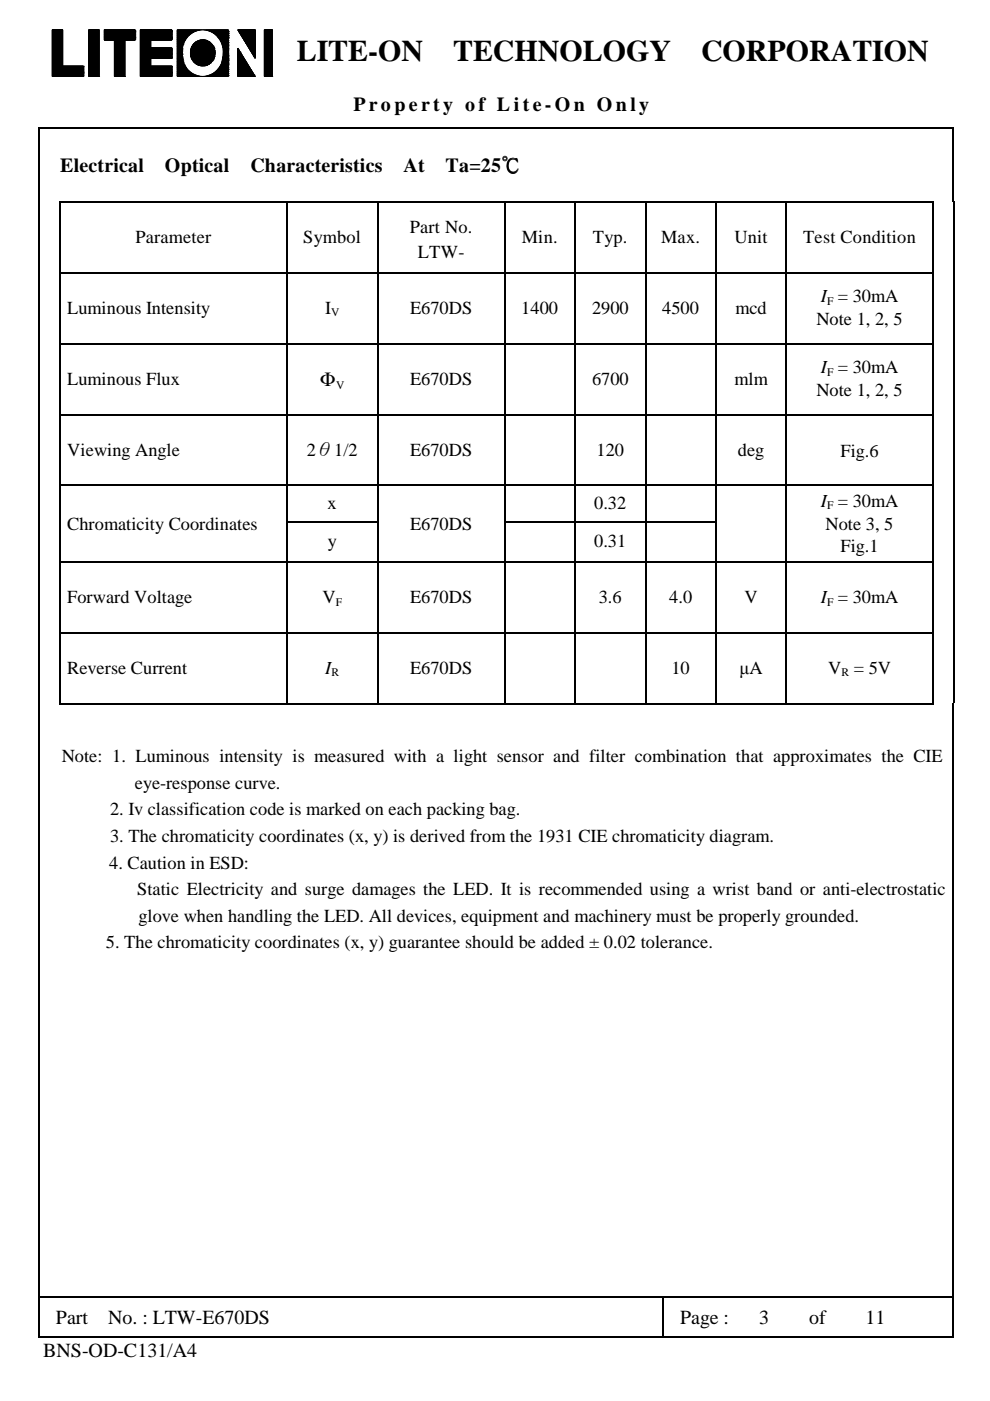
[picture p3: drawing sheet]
<svg xmlns="http://www.w3.org/2000/svg" width="210mm" height="297mm" viewBox="0 0 210 297" stroke-linecap="round" stroke-linejoin="round" font-family="sans-serif">
<g fill="none" stroke="#000" stroke-width=".21">
<path d="M11.1 6.3h.1M11.1 6.3v9.9h6.6v-2.2h-4.5M11.1 6.3h2.2v9.9M11.1 6.3v9.9M11.2 16.2h.1M11.2 6.3v9.9M11.3 6.3h.1M11.3 6.3v9.9M11.3 16.2h.1M11.4 16.2h.1M11.4 6.3v9.9M11.5 6.3h.1"/>
<path d="M11.5 6.3v9.9M11.6 16.2h.1M11.6 6.3v9.9M11.6 6.3h.1M11.7 16.2h.1M11.7 6.3v9.9M11.8 6.3v9.9M11.8 6.3h.1M11.9 6.3v9.9M11.9 16.2h.1M12 6.3v9.9M12 6.3h.1"/>
<path d="M12.1 6.3v9.9M12.1 16.2h.1M12.2 6.3h.1M12.2 6.3v9.9M12.3 16.2h.1M12.3 6.3v9.9M12.4 6.3h.1M12.4 6.3v9.9M12.4 16.2h.1M12.5 16.2h.1M12.5 6.3v9.9M12.6 6.3h.1"/>
<path d="M12.6 6.3v9.9M12.7 16.2h.1M12.7 6.3v9.9M12.7 6.3h.1M12.8 6.3v9.9M12.8 16.2h.1M12.9 6.3v9.9M12.9 6.3h.1M13 16.2h.1M13 6.3v9.9M13.1 6.3v9.9M13.1 6.3h.1"/>
<path d="M13.2 14.2h.1M13.2 14.4h.1M13.2 14.5h.1M13.2 14.6h.1M13.2 14.7h.1M13.2 14.9h.1M13.2 15.1h.1M13.2 15.3h.1M13.2 15.5h.1M13.2 15.7h.1M13.2 15.8h.1M13.2 16h.1"/>
<path d="M13.2 14.1h4.5M13.2 14.2h4.5M13.2 14.3h4.5M13.2 14.4h4.5M13.2 14.5h4.5M13.2 14.6h4.5M13.2 14.7h4.5M13.2 14.8h4.5M13.2 14.9h4.5M13.2 15h4.5M13.2 15.1h4.5M13.2 15.2h4.5"/>
<path d="M13.2 15.3h4.5M13.2 15.4h4.5M13.2 15.5h4.5M13.2 15.6h4.5M13.2 15.7h4.5M13.2 15.8h4.5M13.2 15.9h4.5M13.2 16h4.5M13.2 16.1h4.5M13.2 16.2h4.5M13.2 16.2h.1M13.2 6.3v9.9"/>
<path d="M13.3 6.3v9.9M17.7 14.1h.1M17.7 14.3h.1M17.7 14.4h.1M17.7 14.6h.1M17.7 14.8h.1M17.7 15h.1M17.7 15.2h.1M17.7 15.4h.1M17.7 15.6h.1M17.7 15.7h.1M17.7 16h.1"/>
<path d="M17.7 16.1h.1M18.8 6.3h2.2v9.9h-2.2zM18.9 6.3h.1M18.9 6.3v9.9M19 6.3v9.9M19 16.2h.1M19.1 6.3h.1M19.1 6.3v9.9M19.2 16.2h.1M19.2 6.3v9.9M19.3 6.3h.1M19.3 6.3v9.9"/>
<path d="M19.3 16.2h.1M19.4 6.3v9.9M19.5 6.3h.1M19.5 6.3v9.9M19.6 16.2h.1M19.6 6.3v9.9M19.6 6.3h.1M19.7 16.2h.1M19.7 6.3v9.9M19.8 6.3v9.9M19.8 6.3h.1M19.9 6.3v9.9"/>
<path d="M19.9 16.2h.1M20 6.3h.1M20 6.3v9.9M20.1 6.3v9.9M20.1 16.2h.1M20.2 6.3v9.9M20.2 6.3h.1M20.3 16.2h.1M20.3 6.3v9.9M20.4 6.3h.1M20.4 6.3v9.9M20.4 16.2h.1"/>
<path d="M20.5 6.3v9.9M20.5 6.3h.1M20.6 6.3h.1M20.6 6.3v9.9M20.7 16.2h.1M20.7 6.3v9.9M20.7 6.3h.1M20.8 6.3v9.9M20.8 16.2h.1M20.9 6.3v9.9M20.9 6.3h.1M21 16.2h.1"/>
<path d="M22.1 6.4h.1M22.1 6.6h.1M22.1 6.8h.1M22.1 6.9h.1M22.1 7.1h.1M22.1 7.2h.1M22.1 7.3h.1M22.1 7.5h.1M22.1 7.7h.1M22.1 7.9h.1M22.1 8.1h.1M22.1 8.3h.1"/>
<path d="M22.1 8.4h.1M22.1 8.5h.1M22.1 6.3h6.6v2.2h-6.6zM22.1 6.3h6.6M22.1 6.4h6.6M22.1 6.5h6.6M22.1 6.6h6.6M22.1 6.7h6.6M22.1 6.8h6.6M22.1 6.9h6.6M22.1 7h6.6M22.1 7.1h6.6"/>
<path d="M22.1 7.2h6.6M22.1 7.3h6.6M22.1 7.4h6.6M22.1 7.5h6.6M22.1 7.6h6.6M22.1 7.7h6.6M22.1 7.8h6.6M22.1 7.9h6.6M22.1 8h6.6M22.1 8.1h6.6M22.1 8.2h6.6M22.1 8.3h6.6"/>
<path d="M22.1 8.4h6.6M22.1 8.5h6.6M24.3 8.3v7.9h2.2M24.3 8.3h.1M24.3 8.3v7.9M24.4 8.3v7.9M24.4 16.2h.1M24.5 8.3v7.9M24.5 8.3h.1M24.6 8.3v7.9M24.6 16.2h.1M24.7 8.3h.1"/>
<path d="M24.7 8.3v7.9M24.8 16.2h.1M24.8 8.3v7.9M24.9 8.3h.1M24.9 8.3v7.9M25 16.2h.1M25 8.3v7.9M25.1 8.3h.1M25.1 8.3v7.9M25.1 16.2h.1M25.2 8.3v7.9M25.2 8.3h.1"/>
<path d="M25.3 8.3v7.9M25.4 16.2h.1M25.4 8.3v7.9M25.4 8.3h.1M25.5 8.3v7.9M25.5 16.2h.1M25.6 8.3h.1M25.6 8.3v7.9M25.7 8.3v7.9M25.7 16.2h.1M25.8 8.3h.1M25.8 8.3v7.9"/>
<path d="M25.9 16.2h.1M25.9 8.3v7.9M26 8.3v7.9M26 8.3h.1M26.1 16.2h.1M26.1 8.3v7.9M26.2 8.3h.1M26.2 8.3v7.9M26.2 16.2h.1M26.3 8.3v7.9M26.3 8.3h.1M26.4 8.3v7.9"/>
<path d="M26.4 16.2h.1M26.5 16.2h.1M26.5 8.3v7.9M28.7 6.5h.1M28.7 6.6h.1M28.7 6.7h.1M28.7 6.9h.1M28.7 7h.1M28.7 7.2h.1M28.7 7.4h.1M28.7 7.6h.1M28.7 7.8h.1"/>
<path d="M28.7 8h.1M28.7 8.2h.1M28.7 8.3h.1M29.8 6.3h.1M29.8 6.3v9.9h6.6v-2.2h-4.6M29.8 6.3h6.6v2.2h-4.6M29.8 6.3v9.9M29.8 16.2h.1M29.9 6.3v9.9M29.9 6.3h.1M30 16.2h.1M30 6.3v9.9"/>
<path d="M30.1 6.3v9.9M30.1 6.3h.1M30.2 16.2h.1M30.2 6.3v9.9M30.3 6.3v9.9M30.3 6.3h.1M30.4 6.3v9.9M30.4 16.2h.1M30.5 6.3h.1M30.5 6.3v9.9M30.6 16.2h.1M30.6 6.3v9.9"/>
<path d="M30.6 6.3h.1M30.7 6.3v9.9M30.7 16.2h.1M30.8 16.2h.1M30.8 6.3v9.9M30.9 6.3h.1M30.9 6.3v9.9M30.9 16.2h.1M31 6.3v9.9M31 6.3h.1M31.1 6.3v9.9M31.1 16.2h.1"/>
<path d="M31.2 6.3v9.9M31.2 6.3h.1M31.3 6.3v9.9M31.3 16.2h.1M31.4 6.3v9.9M31.4 6.3h.1M31.5 16.2h.1M31.5 6.3v9.9M31.6 6.3h.1M31.6 6.3v9.9M31.7 16.2h.1M31.7 6.3v9.9"/>
<path d="M31.7 6.3h.1M31.8 6.3h.1M31.8 6.4h.1M31.8 6.6h.1M31.8 6.8h.1M31.8 6.9h.1M31.8 7.1h.1M31.8 7.2h.1M31.8 7.3h.1M31.8 7.5h.1M31.8 7.7h.1M31.8 7.9h.1"/>
<path d="M31.8 8.1h.1M31.8 8.3h.1M31.8 8.4h.1M31.8 8.5h.1M31.8 10.2h.1M31.8 10.3h.1M31.8 10.5h.1M31.8 10.7h.1M31.8 10.9h.1M31.8 11h.1M31.8 11.1h.1M31.8 11.3h.1"/>
<path d="M31.8 11.4h.1M31.8 11.6h.1M31.8 11.9h.1M31.8 12.1h.1M31.8 12.3h.1M31.8 14.2h.1M31.8 14.4h.1M31.8 14.5h.1M31.8 14.6h.1M31.8 14.7h.1M31.8 14.9h.1M31.8 15.1h.1"/>
<path d="M31.8 15.3h.1M31.8 15.5h.1M31.8 15.7h.1M31.8 15.8h.1M31.8 16h.1M31.8 14.1h4.6M31.8 14.2h4.6M31.8 14.3h4.6M31.8 14.4h4.6M31.8 14.5h4.6M31.8 14.6h4.6M31.8 14.7h4.6"/>
<path d="M31.8 14.8h4.6M31.8 14.9h4.6M31.8 15h4.6M31.8 15.1h4.6M31.8 15.2h4.6M31.8 15.3h4.6M31.8 15.4h4.6M31.8 15.5h4.6M31.8 15.6h4.6M31.8 15.7h4.6M31.8 15.8h4.6M31.8 15.9h4.6"/>
<path d="M31.8 16h4.6M31.8 16.1h4.6M31.8 16.2h4.6M31.8 6.3h4.6M31.8 6.4h4.6M31.8 6.5h4.6M31.8 6.6h4.6M31.8 6.7h4.6M31.8 6.8h4.6M31.8 6.9h4.6M31.8 7h4.6M31.8 7.1h4.6"/>
<path d="M31.8 7.2h4.6M31.8 7.3h4.6M31.8 7.4h4.6M31.8 7.5h4.6M31.8 7.6h4.6M31.8 7.7h4.6M31.8 7.8h4.6M31.8 7.9h4.6M31.8 8h4.6M31.8 8.1h4.6M31.8 8.2h4.6M31.8 8.3h4.6"/>
<path d="M31.8 8.4h4.6M31.8 8.5h4.6M31.8 6.3v9.9M31.8 10.2h4.6v2.2M31.8 10.2h4.6M31.8 10.3h4.6M31.8 10.4h4.6M31.8 10.5h4.6M31.8 10.6h4.6M31.8 10.7h4.6M31.8 10.8h4.6M31.8 10.9h4.6"/>
<path d="M31.8 11h4.6M31.8 11.1h4.6M31.8 11.2h4.6M31.8 11.3h4.6M31.8 11.4h4.6M31.8 11.5h4.6M31.8 11.6h4.6M31.8 11.7h4.6M31.8 11.8h4.6M31.8 11.9h4.6M31.8 12h4.6M31.8 12.1h4.6"/>
<path d="M31.8 12.2h4.6M31.8 12.3h4.6M31.8 12.4h4.6M31.9 16.2h.1M31.9 6.3v9.9M32 6.3v9.9M36.4 6.5h.1M36.4 6.6h.1M36.4 6.7h.1M36.4 6.9h.1M36.4 7h.1M36.4 7.2h.1"/>
<path d="M36.4 7.4h.1M36.4 7.6h.1M36.4 7.8h.1M36.4 8h.1M36.4 8.2h.1M36.4 8.3h.1M36.4 10.2h.1M36.4 10.4h.1M36.4 10.6h.1M36.4 10.8h.1M36.4 11h.1M36.4 11.2h.1"/>
<path d="M36.4 11.3h.1M36.4 11.6h.1M36.4 11.8h.1M36.4 12h.1M36.4 12.2h.1M36.4 12.4h.1M36.4 14.1h.1M36.4 14.3h.1M36.4 14.4h.1M36.4 14.6h.1M36.4 14.8h.1M36.4 15h.1"/>
<path d="M36.4 15.2h.1M36.4 15.4h.1M36.4 15.6h.1M36.4 15.7h.1M36.4 16h.1M36.4 16.1h.1M37.5 14.4h.1M37.5 14.1h.1M37.5 14h.1M37.5 13.6h.1M37.5 13.5h.1M37.5 13.3h.1"/>
<path d="M37.5 13.1h.1M37.5 12.8h.1M37.5 12.7h.1M37.5 12.4h.1M37.5 12.3h.1M37.5 11.9h.1M37.5 11.8h.1M37.5 11.6h.1M37.5 11.3h.1M37.5 14.6h.1M37.5 14.8h.1M37.5 14.9h.1"/>
<path d="M37.5 15.3h.1M37.5 15.4h.1M37.5 15.7h.1M37.5 15.9h.1M37.5 16.1h.1M37.5 11.1h.1M37.5 11h.1M37.5 10.6h.1M37.5 10.5h.1M37.5 10.2h.1M37.5 10.1h.1M37.5 9.8h.1"/>
<path d="M37.5 9.5h.1M37.5 9.1h.1M37.5 9h.1M37.5 8.6h.1M37.5 8.2h.1M37.5 7.8h.1M37.5 7.7h.1M37.5 7.3h.1M37.5 6.9h.1M37.5 6.5h.1M37.5 11.8h1.2l.1 .8M37.5 6.3h10.9v9.9h-10.9z"/>
<path d="M37.5 14.1h1.8M37.5 14.1h1.8h-1.8M37.5 14.2h1.9M37.5 14.3h1.9M37.5 14.3h2M37.5 14.4h2M37.5 14.4h2.1M37.5 14.5h2.1M37.5 14.6h2.2M37.5 14.6h2.3M37.5 14.7h2.3M37.5 14.8h2.3"/>
<path d="M37.5 14.8h2.4M37.5 14.9h2.5M37.5 15h2.5M37.5 15l2.6 .1M37.5 15.1h2.7M37.5 15.2h2.7M37.5 15.2h2.8M37.5 15.2l2.9 .1M37.5 15.3h2.9M37.5 15.4h3M37.5 15.4h3.1M37.5 15.5h3.2"/>
<path d="M37.5 15.6h3.4M37.5 15.7h3.5M37.5 15.7h3.6M37.5 15.8h3.7M37.5 15.8l3.9 .1M37.5 15.9h4M37.5 16h4.2M37.5 16l4.5 .1M37.5 16.1h4.9M37.5 14h1.8M37.5 6.3h5M37.5 6.5h4.5"/>
<path d="M37.5 6.5h4.3M37.5 6.6h4.2M37.5 6.7h3.8M37.5 6.8h3.6M37.5 6.9h3.4M37.5 7h3.3M37.5 7h3.2M37.5 7.1h3.1M37.5 7.2h3M37.5 7.2h2.9M37.5 7.3h2.8M37.5 7.4h2.7"/>
<path d="M37.5 7.5h2.5M37.5 7.6h2.5M37.5 7.8h2.3M37.5 7.9h2.3M37.5 8h2.2M37.5 8h2.1M37.5 8.1h2M37.5 8.2h2M37.5 8.3h1.9M37.5 8.4h1.8M37.5 8.5h1.8M37.5 10.1h1.2l-1.2 .1"/>
<path d="M37.5 10.2h1.2M37.5 10.3h1.2M37.5 10.4h1.2M37.5 10.5h1.2M37.5 10.6h1.2M37.5 10.7h1.2M37.5 10.8h1.2M37.5 10.9h1.2M37.5 11h1.2M37.5 11.1h1.2M37.5 11.2h1.2M37.5 11.3h1.2"/>
<path d="M37.5 11.4h1.2M37.5 11.6h1.2M37.5 11.7h1.2M37.5 11.9h1.2v.1h-1.2M37.5 11.9h1.2M37.5 12h1.2M37.5 12.1h1.2M37.5 12.1h1.2v.2h-1.2M37.5 12.2h1.2M37.5 12.4h1.2M37.5 12.4h1.2h-1.2M37.5 12.5h1.3"/>
<path d="M37.5 12.6h1.3M37.5 12.6h1.3l-1.3 .1M37.5 12.7h1.3M37.5 12.8h1.3h-1.3M37.5 12.9h1.3M37.5 12.9h1.4M37.5 13h1.4M37.5 13.1h1.4M37.5 13.5h1.5M37.5 13.4h1.5M37.5 13.3h1.4M37.5 13.8h1.7"/>
<path d="M37.5 13.7l1.6 .1M37.5 13.7h1.6M37.5 13.9h1.7M37.5 13.2h1.4M37.5 13.6h1.5M37.5 10.1h1.2M37.5 9.9l1.2 .1h-1.2M37.5 9.9h1.2M37.5 9.8h1.2M37.5 9.7h1.3M37.5 9.6h1.3M37.5 9.5h1.3v.3"/>
<path d="M37.5 9h1.5M37.5 9.1h1.5M37.5 8.7h1.7M37.5 8.8h1.6M37.5 9.4h1.4l-1.4 .1M37.5 8.9h1.6M37.5 9.4h1.4M37.5 9.3h1.4M37.5 8.6h1.7M37.5 9.1h1.4M37.5 13.3h1.4h-1.4M37.5 13.6h1.6"/>
<path d="M38.7 11.6h.1M38.7 11.4h.1M38.7 10.8h.1M38.7 10.4h.1M38.7 10.3h.1M38.7 10.3v1.5h-1.2M38.7 12.1h.1M38.8 12.6h.1M38.8 12.5h.1M38.8 9.7l-.1 .6M38.8 12.6l.1 .8M38.9 13h.1"/>
<path d="M38.9 9.3h.1M38.9 13.1v.1M38.9 13.3h.1M38.9 13.4l1 1.5M38.9 9.1l-.1 .6M39.2 13.8h.1M39.3 8.5v.1M39.3 14h.1M39.4 14.3h.1M39.4 8.3h-1.9M39.9 7.7h-2.4M40.1 7.5h-2.6"/>
<path d="M40.4 11.2h.1M40.4 11.3h.1M40.4 11.6h.1M40.4 11h.1M40.4 10.8h.1M40.4 7.2l-2.9 .1M40.4 10.9h2.4v-2.4v2.4M40.4 10.8h2.4M40.4 10.9h2.4M40.4 11h2.6M40.4 11.1h5.2M40.4 11.2h5.2"/>
<path d="M40.4 11.3h5.2M40.4 10.8v.7h2.4l-.4 .3M40.4 11.6h2.4v2.4M40.4 11.8h.1M40.4 10.6h.1M40.4 10.5h2.1M40.4 10.5v.5h5.2M40.4 11.7h2.2M40.4 11.6v.2h2.2M40.4 11.8h2.1M40.4 11.9h2.1M40.4 11.9h2.1v2"/>
<path d="M40.4 11.9v.1h2M40.4 11.9l.2 .5M40.4 10.5l.3 .1M40.4 10.5l2.6 .5M40.5 12h.1M40.5 12h1.8M40.5 10.3v.1M40.5 12.2h.1M40.5 10.2h.1M40.5 12.3h1.6M40.5 12.3h.1M40.6 12.4h1.4v1.4"/>
<path d="M40.6 12.4h1.4v1.4h.1M40.6 9.9v.1M40.6 12.4l.3 .4M40.6 10h1.4M40.6 9.9l1.4 .1M40.6 10l2.4 1M40.6 10l-.2 .5M40.6 12.5h.1M40.7 12.6h.1M40.7 10.1h.1M40.7 12.7h1M40.8 12.7h.1"/>
<path d="M40.8 9.7h.1M40.8 12.8h.8v.7M40.8 9.7h.8M40.9 11.8l-.3 .1M40.9 12.3l-.2 .1M40.9 12.8h.6M40.9 12.8v.1M40.9 12.9h.6M40.9 12.9h.1M40.9 12.8l.2 .4M40.9 10.1v.1M40.9 10.6h.1"/>
<path d="M40.9 9.5l.6 .1M40.9 9.6l2.1 1.4M40.9 9.6l-.3 .4M40.9 12.9h.5l.1 .6M40.9 9.5h.5M40.9 13h.1M40.9 9.7h.1M40.9 12.7v.1M41 13h.4v.4M41 10.2h.1M41 9.4h.1M41 9.3h.1"/>
<path d="M41 12.2l-.1 .1M41 9.3h.3M41.1 9.3h.1M41.1 6.8l-3.6 .1M41.1 9.7v.1M41.1 13.2l.4 .3M41.1 9.8l.3 .1M41.1 10.2l.4 .2M41.1 9.2l1.9 1.8M41.1 10.6l.3 .1M41.1 9.2l-.2 .4M41.2 12.6l-.2 .1"/>
<path d="M41.2 13.2v.1M41.2 9.2v.1M41.2 12.1l-.1 .1M41.2 9.1v.2M41.3 9.1h.1M41.3 13h.1M41.3 6.7a3.8 3.8 0 0 1 3.3 0M41.3 6.7a4.6 4.6 0 0 0-2.4 2.4M41.3 9.4l.1-.4v.4h-.5h.5M41.3 13v.3l-.1-.2h-.2M41.4 13h-.5l.4 .1M41.4 9h.1"/>
<path d="M41.4 13.4v.1M41.4 9v.5M41.4 13v.4M41.4 9.9l.2 .2M41.4 12l-.1 .1M41.4 12.4l-.2 .2M41.4 8.9v.6M41.5 13.5h.1M41.5 6.6h-4M41.5 11.6l-.5 .2M41.5 12.4h.1M41.5 8.8v.8l-.6-.1"/>
<path d="M41.5 12.8v.7M41.5 8.8l.1 .9M41.5 13.5l.5 .3M41.5 8.8l1.5 2.2M41.5 8.9h.1M41.5 8.8l-.4 .4M41.5 10.7l.4 .1M41.6 10.4l.1 .1M41.6 8.8h.1M41.6 11.9l-.1 .1M41.6 12.7l.1 .9v-.9M41.6 8.8v.9h-.8"/>
<path d="M41.6 9l.2 .2M41.7 12.7h-.9M41.7 9.7v-.9v1h-1h1.1M41.7 10.1l.1 .1M41.7 12.7h.1M41.7 9.1h.1M41.7 12.6h-1l.1 .1M41.7 12.7l.1 1M41.8 13.2h.1M41.8 8.8h.1M41.8 11.9h-.1M41.8 12.2l-.2 .2"/>
<path d="M41.8 8.8v1.1M41.8 13.2l-.2 .2M41.8 10.5l.6 .3M41.8 9.3l.2 .1M41.9 13.7h.1M41.9 12.5h.1M41.9 12.5l-.1 1.2v-1.1h-1.1M41.9 13.1l-.1 .1M41.9 8.7v1.2M41.9 12.5v1.2M41.9 9.9h-1.3M41.9 10.2l.1 .1"/>
<path d="M41.9 12.4h-1.3l1.3 .1M41.9 8.7l-.1 1.2h-1.2M42 13h.1M42 8.7h.1M42 11.8l-.2 .1M42 8.7v1.3M42 9.5l.1 .2M42 12.9h.1M42 11.6h-.3M42 12l-.2 .2M42 8.6v1.5h-1.4M42 10.3l.2 .2"/>
<path d="M42 13.8l.5 .1M42 10.8l.2 .1M42 8.6l1 2.4M42 8.6l-.5 .2M42 8.8h.1M42.1 12.3h.1M42.1 10.4h.1M42.1 10.1l-1.6 .1h1.7M42.1 8.6v1.6M42.1 12.3v1.5M42.1 12.8l-.2 .2M42.1 12.3l-.1 1.5"/>
<path d="M42.1 8.9l.2 .5M42.1 9.7l.1 .1M42.1 12.2l-1.6 .1M42.1 8.6l-.1 1.5M42.1 13.8h.1M42.2 11.9h.1M42.2 8.6h.1M42.2 8.6v1.6M42.2 13.4l-.2 .3M42.2 9.8l.1 .2M42.2 12.1h.1M42.2 13.9h.1"/>
<path d="M42.2 8.6l.1 1.7h-1.8M42.2 8.6v1.6h-1.7M42.2 10.3h-1.7M42.2 12.1v1.8v-1.7h-1.7M42.2 10.5l.3 .2M42.2 8.6v1.7M42.2 12.1v1.8M42.2 13.2v.1M42.3 11.6l-.3 .2M42.3 8.6h.1M42.3 10.6h.1M42.3 6.4h-4.8"/>
<path d="M42.3 8.6l.1 1.8h-2M42.3 12l.1 1.9-.1-1.8h-1.8h1.7M42.3 11.8l-.2 .2M42.3 13l-.1 .1M42.3 10.1l.1 .1M42.3 9.5l.1 .1M42.4 8.6v1.9M42.4 9.6v.1M42.4 11.9h.1M42.4 13.9h.1M42.4 10.6h.1M42.4 10.2h.1"/>
<path d="M42.4 10.5h-2M42.4 11.5l-.3 .1M42.4 11.9v2M42.4 12h.1M42.4 12.3l-.3 .4M42.4 9.7l.1 .2M42.4 10.9l.3 .1M42.5 8.5v2h-2.1M42.5 13.9l.5 .1M42.5 8.5l.5 2.5M42.5 8.5l-.5 .1M42.5 11.9h.1"/>
<path d="M42.5 8.5h.1M42.5 10.3h.1M42.5 8.5v2.1M42.5 12.6l-.2 .4M42.5 13.8v.1M42.5 10.8l.1 .1M42.5 9.9h.1M42.5 8.8v.1M42.5 11.8l.1 2.2-.1-2.1M42.5 10.4h.1M42.5 8.5l.1 2.1h-2.2M42.5 12.1l-.1 .1"/>
<path d="M42.5 12.5v.1M42.5 13.5v.2M42.5 10l.1 .2M42.5 9l.1 .3M42.6 8.5l.1 2.2h-2.3M42.6 10.4l.2 .4M42.6 14h.1M42.6 10.5h.1M42.6 10.7l-2.2 .1h2.3M42.6 8.5v2.2M42.6 11.7v2.3M42.6 11.8h.1"/>
<path d="M42.6 11.9l-.1 .1M42.6 12.3l-.1 .1M42.6 13.1l-.1 .3M42.6 10.2l.3 .6M42.6 9.4l.1 .3M42.7 11.7l.1 2.3M42.7 11.6h.1M42.7 11.8h.1M42.7 8.5h.1M42.7 11.6h-2.3M42.7 11.6l-2.3 .1M42.7 11.5l-.3 .1"/>
<path d="M42.7 8.5v2.3l-.2-.1M42.7 11.6v2.4M42.7 12.1l-.1 .1M42.7 12.7l-.1 .3M42.7 9.8l.1 .3M42.8 14h.1M42.8 11.4l-2.4 .1M42.8 11.9l-.1 .1M42.8 12.4l-.1 .2M42.8 10.2l.1 .3M42.8 11.5v2.5h.3v-2.4h2.5M42.8 11.6l-.2 .3"/>
<path d="M42.9 8.5h.1M42.9 11.6l-.1 .2M42.9 8.5v2.4M42.9 11.6v2.4M42.9 11.9l-.1 .3M43 11h.1M43 11.1h.1M43 11.3h.1M43 14h.1M43 11.2h.1M43 8.4l-.1 2.4v-.2M43 11.4h2.6"/>
<path d="M43 8.4v5.6M43 11.4l-2.4 1M43 11.4l-2.6 .5M43 11.4l-1.9 1.8M43 11.4l-2.1 1.4M43 11.4l-1.5 2.1M43 11.4l-1 2.4M43 11.4l-.5 2.5M43 11.5l-.1 2.5M43 11.4l.5 2.5M43 11.4v.2M43 11.4l1 2.4"/>
<path d="M43 11.4l1.4 2.1M43 11.4l1.8 1.8M43 11.4l2.1 1.4M43 11.4l2.4 1M43 11.4l2.5 .5M43 8.4l.5 .1M43 8.4l-.5 .1M43.1 8.5h.1M43.1 8.5v2.3M43.1 11.6v2.4M43.1 11.9v.1M43.1 10.7l-.1 .2"/>
<path d="M43.1 11h2.5M43.1 11.6h2.5l-.1 .3M43.1 8.5v2.3l.1-.1M43.1 11.5v2.5M43.1 12.1l.1 .3M43.1 11.8l.1 .1M43.1 10.5v.1M43.2 14h.1M43.2 10.8h.1M43.2 10.9h2.4M43.2 11.5h2.4l-2.4 .1M43.2 11.7l.1 .1"/>
<path d="M43.2 10.6l-.1 .1M43.2 11.6v2.4M43.2 12.5l.1 .3M43.2 11.9l.1 .4M43.2 10l-.1 .3M43.2 10.8h2.4h-2.5v-2.3l.1 2.3M43.2 10.9h2.4v.5M43.2 11.5l.1 .1M43.3 10.6h.1M43.3 8.5h.1M43.3 8.5v2.2h2.2M43.3 11.9h.1"/>
<path d="M43.3 10.8l-.1 .1M43.3 10.6l-.1 .1M43.3 10.4l-.1 .1M43.3 13v.3M43.3 11.6v2.4M43.3 11.6h.1M43.3 11.4l.1 .1M43.3 9.6l-.1 .3M43.3 14h.1M43.3 10.5v.1M43.3 10.6h2.2M43.3 11.8h2.2"/>
<path d="M43.3 13.4l.1 .3M43.3 12.4l.1 .1M43.3 8.5v2.1M43.3 12l.2 .2M43.3 9.2v.3M43.4 14h.1M43.4 6.3h5M43.4 8.5l-.1 2.2h2.2v-.2M43.4 11.8v2.2M43.4 11.6l.2 .3M43.4 10.3h.1M43.4 8.5h.1"/>
<path d="M43.4 10.5h2.1M43.4 11.9h2.1M43.4 9.9l-.1 .4M43.4 10.8l-.1 .1M43.4 13.8l.1 .1M43.4 8.5v2.1M43.4 12.6l.1 .1M43.4 11.6h.2M43.4 8.8l-.1 .3M43.5 8.5v2h2M43.5 13.9l-.5 .1M43.5 11.9v2"/>
<path d="M43.5 8.5l-.5 2.5M43.5 8.5l.5 .1M43.5 13.9h.1M43.5 10.2l-.2 .2M43.5 10.5v-2l.1 1.9 1.9 .1M43.5 10.5h2M43.5 12.7l.1 .2M43.5 12.2l.1 .2M43.5 11.5l.3 .1M43.5 10.9h-.1M43.5 10.6l-.2 .2M43.6 12h.1"/>
<path d="M43.6 16.1h4.8M43.6 10.1l-.1 .1M43.6 12h1.9M43.6 12v1.9M43.6 13h.1M43.6 8.6h.1M43.6 6.4h4.8M43.6 10.3h1.9M43.6 12.1l1.9-.1h-1.9v1.9M43.6 9.4l-.2 .5M43.6 10.7l-.1 .1M43.6 8.6v1.8"/>
<path d="M43.6 11.9h.1M43.6 13.1l.2 .3M43.6 12.4l.2 .3M43.6 11.6l.3 .2M43.7 12.1l-.1 1.8M43.7 13.9h.1M43.7 10.2h.1M43.7 10.5h.1M43.7 8.6l.1 1.6h1.6M43.7 10.2h1.7M43.7 8.6v1.7l1.7-.1M43.7 12.2l1.7-.1h-1.7v1.8"/>
<path d="M43.7 8.6v1.6M43.7 11.9h.1M43.7 9.9l-.1 .2M43.7 9.3l-.1 .1M43.8 12.2v1.6v-1.6h1.6M43.8 8.6h.1M43.8 12.3h1.6M43.8 10.4l-.2 .2M43.8 10.6l-.1 .1M43.8 13.5l.1 .1M43.8 12.7l.1 .1M43.8 11.9l.2 .2"/>
<path d="M43.8 9.1l-.1 .1M43.9 8.9v-.2v1.3h1.5M43.9 8.6v1.5M43.9 8.6l-.1 1.6M43.9 10.1h1.5M43.9 8.9l-.1 .1M43.9 13.8h.1M43.9 12.8h.1M43.9 12h.1M43.9 16.1h4.5M43.9 12.8l.1 .1M43.9 10.4h.1"/>
<path d="M43.9 12.3v1.5M43.9 6.5h4.5M43.9 10.8l-.3 .1M43.9 12.4l.1 1.4M43.9 11.6h.3M44 12.4h.1M44 10.3h.1M44 12.4h1.4M44 9.5l-.3 .4M44 13l.2 .1M44 13.8l-.5 .1M44 8.6v1.4"/>
<path d="M44 12.1h.1M44 12.4v1.4M44 11.8l.1 .1M44 10h1.3M44 8.6l.4 .2M44 8.6l-1 2.4M44.1 13h.1M44.1 12.5h1.2M44.1 9.9h1.2h-1.2l-.1-1.2 .1 1.2M44.1 10.2l-.2 .2M44.1 12.1l.1 .1M44.1 12.5l.1 1.2"/>
<path d="M44.2 12.6h.1M44.2 12.2h.1M44.2 9.3h.1M44.2 9.3l-.2 .2M44.2 12.6h1.1M44.2 10.5l-.3 .1M44.2 8.7v1.2M44.2 12.6v1.1M44.2 13.2h.1M44.2 12.2l.4 .3M44.2 11.9h.1M44.2 9.8l1.1 .1"/>
<path d="M44.2 9.2h.1M44.2 6.5h4.2M44.2 10.2h.1M44.2 12.7h1M44.2 13.3l.2 .2M44.2 8.8v1h1M44.2 13.7h.1M44.2 9.1v.2M44.2 12.7v1M44.2 9.1h.1M44.2 8.8h.1M44.3 13.6h.1"/>
<path d="M44.3 16h4.1M44.3 6.6h4.1M44.3 12.7h.9l-.8 .1M44.3 8.8l-.1 .9M44.3 8.8v.9h.9h-.9M44.3 11.9l.3 .2M44.3 12.7v.9l.1-.8M44.4 12.8h.1M44.4 8.9h.1M44.4 6.6h4M44.4 10.7l-.3 .1M44.4 9.6l.6 .1"/>
<path d="M44.4 8.9l-.1 .1M44.4 8.8v.9M44.4 11.6l.5 .2M44.4 10.4l-.2 .1M44.4 10l-.2 .2M44.4 13.5l-.4 .3M44.4 8.8v.8h.7M44.4 8.8l.4 .4M44.4 8.8l-1.4 2.2M44.4 15.9h4M44.4 8.9v.7M44.5 12.9h.5l-.4 .1-.1 .4"/>
<path d="M44.5 10.4h-.1M44.5 9.5h.6M44.5 13h.1M44.5 15.9h3.9M44.5 13v.5M44.5 9v.5M44.5 9.4l.5 .1M44.6 13.4h.1M44.6 6.7l1 .6 .4 .4M44.6 6.7h3.8M44.6 9.1v.3M44.6 12.5l.2 .2"/>
<path d="M44.7 13.3h.1M44.7 13.1h.1M44.7 13.1h.2h-.2v.2M44.7 12.1l.1 .1M44.7 9.3h.2M44.7 15.8h3.7M44.7 6.8h3.7M44.7 10.2l-.2 .2M44.7 13.2v.1M44.7 9.2v.1M44.8 10.6l-.3 .1M44.8 9.2l-1.8 1.8"/>
<path d="M44.8 9.8l-.4 .2M44.8 13.2l-.4 .3M44.8 9.2l.3 .4M44.8 15.7h3.6M44.8 13.1v.1M44.9 12.7l.1 .1M44.9 6.8h3.5M44.9 9.3h-.2l-.1-.3v.4h.4M44.9 12.2l.1 .1M44.9 9.3v.1M45 15.7h3.4M45 13h-.4v.4"/>
<path d="M45 10.2h-.2M45 9.7l-.2 .1M45.1 12.9h.1M45.1 15.6h3.3M45.1 6.9h3.3M45.1 12.9h-.7v.6M45.1 12.8h.1M45.1 12.3l.1 .1M45.1 11.8l.2 .1M45.1 10.6h-.2M45.1 10.1l-.1 .1M45.1 12.8h-.7v.7"/>
<path d="M45.1 12.8l-.3 .4M45.1 9.6l.3 .4M45.1 9.6l-2.1 1.4M45.2 7h3.2M45.2 12.7h.1M45.2 9.8h.1M45.2 15.5h3.2M45.3 12.5h.1M45.3 9.9h.1M45.3 15.5h3.1M45.3 10l-.1 .1M45.3 12.5l-1.1 .1v1.1"/>
<path d="M45.3 12.4h.1M45.3 7.1h3.1M45.3 12.4h-1.3v1.4M45.3 10.5l-.1 .1M45.4 12.3h.1M45.4 10.2h.1M45.4 10.1h.1M45.4 15.4h3M45.4 12.3l-1.5 .1M45.4 12.4l-.3 .4M45.4 10l-2.4 1M45.4 10l.1 .5"/>
<path d="M45.4 7.2h3M45.5 11.9h.1M45.5 10.3h.1M45.5 15.4h2.9M45.5 11.9h-2v2M45.5 10.7h.1M45.5 15.3h2.9M45.5 11.7h-2.2l-.1 2.3M45.5 7.2h2.9M45.5 11.8h-2.2v2.2M45.5 11.9l-.1 .5M45.5 10.5l.1 .5"/>
<path d="M45.5 10.5l-2.5 .5M45.6 11.5h.1M45.6 11.3h.1M45.6 11.1h.1M45.6 11h.1M45.6 10.9h.1M45.6 15.3h2.8M45.6 7.2h2.8M45.6 11.4h-5.2v.5M45.6 11.4l-.1 .5M45.6 7.3h2.8M45.7 15.2h2.7"/>
<path d="M45.7 7.4h2.7M45.8 15.1h2.6M45.8 7.4h2.6M45.8 7.5h2.6M45.9 15h2.5M45.9 7.5h2.5M45.9 14.9h2.5M46 7.6h2.4M46 7.7l.6 .7M46 14.9h2.4M46 7.7h2.4M46.1 14.8h2.3"/>
<path d="M46.1 7.8h2.3M46.1 14.7h2.3M46.2 14.6h2.2M46.2 7.8h2.2M46.2 7.9h2.2M46.3 14.6h2.1M46.3 8h2.1M46.3 14.5h2.1M46.4 14.5h2M46.4 8h2M46.4 14.4h2M46.4 8.1h2"/>
<path d="M46.4 8.2h2M46.5 14.3h1.9M46.5 14.4h1.9M46.5 8.2h1.9M46.5 8.3h1.9M46.6 14.2a4.2 4.2 0 0 1-6.7 .7M46.6 8.4l.4 .7M46.6 14.2h1.8M46.6 8.4h1.8M46.6 14.1h1.8M46.7 14.1h1.7M46.7 14h1.7"/>
<path d="M46.7 8.5h1.7M46.7 13.9h1.7M46.8 8.7h1.6M46.8 8.8h.1M46.8 13.7h1.6M46.8 8.8h1.6M46.9 8.9h.1M46.9 8.8h.1M46.9 13.7h1.5M46.9 13.6h1.5M46.9 8.9h1.5M46.9 8.8h1.5"/>
<path d="M46.9 13.5h1.5M46.9 9h1.5M46.9 13.4h1.5M47 9.2h.1M47 13.4l-.4 .8M47 9.1l.2 .6M47 13.3h1.4M47 13.1h.1M47 13.3h.1M47 9.3h.1M47 13.1h1.4M47 13.2h1.4"/>
<path d="M47 9.4h1.4M47 9.3h1.4M47.1 13h1.3M47.1 9.4h1.3M47.1 12.8h1.3M47.2 12.6l-.2 .8M47.2 9.7l.1 .6M47.2 12.6h1.2M47.2 9.7h1.2M47.2 12.5h.1M47.2 9.8h.1M47.2 12.2h1.2"/>
<path d="M47.2 12.4h1.2M47.2 12.5h1.2M47.2 9.9h1.2M47.2 12.1h.1M47.2 10.1h.1M47.2 12h1.2M47.2 12.1h1.2M47.2 10.1h1.2M47.2 10h1.2M47.3 11.6h.1M47.3 11.5h.1M47.3 10.2h.1"/>
<path d="M47.3 10.5h.1M47.3 10.6h.1M47.3 11.8l-.1 .8M47.3 10.3v.6M47.3 10.2h1.1M47.3 10.3h1.1M47.3 10.5h1.1M47.3 10.6h1.1M47.3 10.7h1.1M47.3 11.3h1.1M47.3 11.4h1.1M47.3 11.6h1.1"/>
<path d="M47.3 11.7h1.1M47.3 11.8h1.1M47.3 11.9h1.1M47.3 11.8v.2h1.1M47.3 11h.1M47.3 11.1h.1M47.3 10.9v.9M47.3 10.8h1.1M47.3 10.9h1.1M47.3 11h1.1M47.3 11.1h1.1M48.4 12.8h.1"/>
<path d="M48.4 12.7h.1M48.4 12.4h.1M48.4 12.3h.1M48.4 11.9h.1M48.4 11.8h.1M48.4 11.6h.1M48.4 11.3h.1M48.4 13h.1M48.4 13.3h.1M48.4 13.4h.1M48.4 13.7h.1M48.4 13.8h.1"/>
<path d="M48.4 14.3h.1M48.4 9.7h.1M48.4 9.9h.1M48.4 10.3h.1M48.4 10.4h.1M48.4 10.8h.1M48.4 9.5h.1M48.4 9.1h.1M48.4 9h.1M48.4 8.6h.1M48.4 8.2h.1M48.4 14.6h.1"/>
<path d="M48.4 14.7h.1M48.4 15.1h.1M48.4 15.6h.1M48.4 16h.1M48.4 6.6h.1M48.4 6.7h.1M48.4 6.8h.1M48.4 7h.1M48.4 7.1h.1M48.4 7.2h.1M48.4 7.5h.1M48.4 7.6h.1"/>
<path d="M48.4 7.9h.1M48.4 8h.1M48.4 14.1l-1.8 .1M48.4 10.3h-1.1M48.4 10.4h-1.1l1.1 .1M48.4 10.8h-1.1v.1M48.4 11.1h-1.1l1.1 .1M48.4 11.3h-1.1h1.1M48.4 11.6h-1.1h1.1M48.4 12.1h-1.2v.2h1.2M48.4 12.4h-1.2h1.2M48.4 12.6h-1.2l1.2 .1"/>
<path d="M48.4 12.7h-1.3l1.3 .1M48.4 12.9h-1.3M48.4 13h-1.3h1.3M48.4 13.8h-1.6h1.6M48.4 9.8h-1.2v.1h1.2M48.4 9.6h-1.3l1.3 .1M48.4 9.5h-1.3h1.3M48.4 9.1h-1.5h1.5M48.4 8.6h-1.7h1.7M48.4 13.3h-1.4M50.4 10.2l3.7 6h-3.7zM50.4 6.3h3.7v6.1z"/>
<path d="M50.5 16.2v-6v6M50.5 6.3v.1M50.5 16.2h.1M50.5 6.3v.2M50.5 10.3v5.9M50.5 6.3l.1 .3M50.5 6.5l.1 .1M50.6 6.3h.1M50.6 6.3l.1 .4v-.4M50.6 10.5v5.7M50.7 16.2v-5.6l.1 5.6M50.7 16.2h.1"/>
<path d="M50.7 6.3v.6M50.7 10.7v5.5M50.8 6.3v.7v-.7M50.8 6.9h.1M50.8 6.3h.1M50.8 16.2v-5.3l.1 5.3M50.9 16.2h.1M50.9 6.3v.8M50.9 11v5.2M50.9 6.3l.1 .9M51 11.1h.1M51 6.3h.1"/>
<path d="M51 6.3v1M51 11.1v5.1M51 7.2v.1M51 11.2l.1 5M51.1 16.2h.1M51.1 6.3v1.1M51.1 11.2v5M51.1 6.3v1.2M51.1 6.3h.1M51.1 11.3v4.9M51.1 7.5h.1M51.2 6.3h.1"/>
<path d="M51.2 7.6h.1M51.2 6.3v1.3M51.2 11.4v4.8M51.2 11.5l.1 4.7M51.3 16.2h.1M51.3 11.6v4.6M51.3 6.3v1.4M51.3 6.3l.1 1.6M51.4 6.3h.1M51.4 6.3v1.6M51.4 11.7v4.5M51.4 16.2v-4.4l.1 4.4"/>
<path d="M51.4 6.3v1.7M51.4 16.2h.1M51.5 6.3l.1 1.9v-1.9M51.5 6.3h.1M51.5 6.3v1.8M51.5 12v4.2M51.6 16.2v-4.1v4.1M51.6 16.2h.1M51.6 8.3h.1M51.6 6.3l.1 2.1M51.6 12.2h.1M51.7 6.3h.1"/>
<path d="M51.7 6.3v2.2M51.7 12.3v3.9M51.7 6.3l.1 2.3v-2.3M51.7 12.4v3.8M51.8 16.2h.1M51.8 6.3l.1 2.4M51.8 12.5v3.7M51.9 12.6l-.1-.2v3.8M51.9 6.3h.1M51.9 6.3v2.5M51.9 12.6v3.6M51.9 16.2v-3.5l.1 3.5"/>
<path d="M52 16.2h.1M52 12.8v3.4M52 6.3v2.6M52 6.3l.1 2.7M52.1 6.3h.1M52.1 16.2v-3.2l.1 3.2M52.1 6.3v2.8l-.1-.2M52.2 16.2h.1M52.2 13.1h.1M52.2 6.3v2.9M52.2 13.2v3M52.2 6.3v3"/>
<path d="M52.2 13.1v3.1M52.2 6.3l.1 3.1M52.3 6.3h.1M52.3 16.2v-2.9l.1 2.9M52.3 6.3v3.1l-.1-.1M52.4 16.2h.1M52.4 13.4v2.8M52.4 6.3v3.2M52.4 6.3l.1 3.4v-3.4M52.5 6.3h.1M52.5 13.5v2.7M52.5 13.6v2.6"/>
<path d="M52.5 16.2h.1M52.5 9.8h.1M52.5 13.7l.1 2.5M52.5 6.3v3.5M52.6 6.3v3.6M52.6 6.3h.1M52.6 6.3l.1 3.7M52.6 13.8v2.4M52.7 6.3v3.8M52.7 16.2h.1M52.7 13.9v2.3M52.7 14l.1 2.2"/>
<path d="M52.7 6.3v3.9M52.7 14v2.2M52.8 6.3v3.9M52.8 6.3h.1M52.8 6.3l.1 4M52.8 14.1v2.1M52.9 6.3v4.1M52.9 16.2h.1M52.9 10.4h.1M52.9 14.4l.1 1.8M52.9 14.3v1.9M53 6.3v4.3v-4.3"/>
<path d="M53 6.3h.1M53 6.3v4.3M53 14.4v1.8M53.1 16.2h.1M53.1 14.6l-.1 1.6M53.1 6.3l.1 4.6v-4.6M53.1 14.6v1.6M53.1 14.6h.1M53.2 6.3h.1M53.2 6.3v4.5M53.2 14.7v1.5M53.3 16.2h.1"/>
<path d="M53.3 14.8l-.1 1.4M53.3 6.3v4.7M53.3 14.8v1.4M53.3 14.9v1.3M53.3 11h.1M53.3 6.3l.1 5v-5M53.3 14.9v.1M53.4 6.3h.1M53.4 6.3v4.9M53.4 15v1.2M53.4 16.2v-1.1l.1 1.1M53.5 16.2h.1"/>
<path d="M53.5 6.3v5M53.5 15.2v1M53.5 6.3l.1 5.2M53.5 11.4h.1M53.6 6.3h.1M53.6 6.3v5.2M53.6 16.2v-.8l.1 .8M53.6 16.2h.1M53.6 6.3v5.3M53.6 15.5v.7M53.7 6.3l.1 5.5v-5.5M53.7 11.6v.1"/>
<path d="M53.7 6.3h.1M53.8 16.2v-.5v.5M53.8 16.2h.1M53.8 6.3v5.6M53.8 15.7v.1M53.8 6.3v5.7M53.8 15.8v.4M53.8 15.8l.1 .4M53.9 6.3v5.8M53.9 16h.1M53.9 6.3h.1M54 6.3v5.9l-.1-.2"/>
<path d="M54 16.2v-.2v.2M54 16.2h.1M54 6.3v6M54.1 6.3v6.1M56 6.3h1.7v9.9h-1.7zM56.1 6.3v9.9M56.1 6.3h.1M56.2 6.3v9.9M56.2 16.2h.1M56.3 6.3h.1M56.3 6.3v9.9M56.4 16.2h.1"/>
<path d="M56.4 6.3v9.9M56.5 6.3h.1M56.5 6.3v9.9M56.6 6.3v9.9M56.6 16.2h.1M56.7 6.3h.1M56.7 6.3v9.9M56.8 16.2h.1M56.8 6.3v9.9M56.9 6.3h.1M56.9 6.3v9.9M56.9 16.2h.1"/>
<path d="M57 6.3v9.9M57 6.3h.1M57.1 6.3h.1M57.1 6.3v9.9M57.1 16.2h.1M57.2 6.3v9.9M57.2 6.3h.1M57.3 6.3v9.9M57.3 16.2h.1M57.4 6.3v9.9M57.4 6.3h.1M57.5 16.2h.1"/>
<path d="M57.5 6.3v9.9M57.6 6.3h.1M57.6 6.3v9.9M57.7 6.3v9.9M57.7 16.2h.1"/>
</g>
<g fill="#000">
<path d="M8.2 27.1h.3v.2h-.3zM202 27.1h.3v.2h-.3zM8.2 57.7h.2v.3h-.2zM12.6 42.7h.3v.2h-.3zM12.6 57.7h.3v.3h-.3zM60.7 42.7h.2v.2h-.2zM60.7 57.7h.2v.3h-.2zM80 42.7h.2v.2h-.2zM80 57.7h.2v.3h-.2zM106.8 42.7h.3v.2h-.3zM106.8 57.7h.3v.3h-.3zM121.8 42.7h.2v.2h-.2z"/>
<path d="M121.8 57.7h.2v.3h-.2zM136.7 42.7h.3v.2h-.3zM136.7 57.7h.3v.3h-.3zM151.6 42.7h.3v.2h-.3zM151.6 57.7h.3v.3h-.3zM166.6 42.7h.2v.2h-.2zM166.6 57.7h.2v.3h-.2zM197.7 42.7h.2v.2h-.2zM197.7 57.7h.2v.3h-.2zM202.1 42.7h.2v.2h-.2zM202.1 57.7h.2v.3h-.2zM8.2 72.7h.2v.3h-.2z"/>
<path d="M12.6 72.7h.3v.3h-.3zM60.7 72.7h.2v.3h-.2zM80 72.7h.2v.3h-.2zM106.8 72.7h.3v.3h-.3zM121.8 72.7h.2v.3h-.2zM136.7 72.7h.3v.3h-.3zM151.6 72.7h.3v.3h-.3zM166.6 72.7h.2v.3h-.2zM197.7 72.7h.2v.3h-.2zM202.1 72.7h.2v.3h-.2zM8.2 87.8h.2v.2h-.2zM12.6 87.8h.3v.2h-.3z"/>
<path d="M60.7 87.8h.2v.2h-.2zM80 87.8h.2v.2h-.2zM106.8 87.8h.3v.2h-.3zM121.8 87.8h.2v.2h-.2zM136.7 87.8h.3v.2h-.3zM151.6 87.8h.3v.2h-.3zM166.6 87.8h.2v.2h-.2zM197.7 87.8h.2v.2h-.2zM202.1 87.8h.2v.2h-.2zM8.2 102.8h.2v.2h-.2zM8.2 110.4h.2v.3h-.2zM8.2 119h.2v.3h-.2z"/>
<path d="M12.6 102.8h.3v.2h-.3zM12.6 110.4h.3v.3h-.3zM12.6 119h.3v.3h-.3zM60.7 102.8h.2v.2h-.2zM60.7 110.4h.2v.3h-.2zM60.7 119h.2v.3h-.2zM80 102.8h.2v.2h-.2zM80 110.4h.2v.3h-.2zM80 119h.2v.3h-.2zM106.8 102.8h.3v.2h-.3zM106.8 110.4h.3v.3h-.3zM106.8 119h.3v.3h-.3z"/>
<path d="M121.8 102.8h.2v.2h-.2zM121.8 110.4h.2v.3h-.2zM121.8 119h.2v.3h-.2zM136.7 102.8h.3v.2h-.3zM136.7 110.4h.3v.3h-.3zM136.7 119h.3v.3h-.3zM151.6 102.8h.3v.2h-.3zM151.6 110.4h.3v.3h-.3zM151.6 119h.3v.3h-.3zM166.6 102.8h.2v.2h-.2zM166.6 110.4h.2v.3h-.2zM166.6 119h.2v.3h-.2z"/>
<path d="M197.7 102.8h.2v.2h-.2zM197.7 110.4h.2v.3h-.2zM197.7 119h.2v.3h-.2zM202.1 102.8h.2v.2h-.2zM202.1 110.4h.2v.3h-.2zM202.1 119h.2v.3h-.2zM8.2 134.1h.2v.2h-.2zM12.6 134.1h.3v.2h-.3zM60.7 134.1h.2v.2h-.2zM80 134.1h.2v.2h-.2zM106.8 134.1h.3v.2h-.3zM121.8 134.1h.2v.2h-.2z"/>
<path d="M136.7 134.1h.3v.2h-.3zM151.6 134.1h.3v.2h-.3zM166.6 134.1h.2v.2h-.2zM197.7 134.1h.2v.2h-.2zM202.1 134.1h.2v.2h-.2zM8.2 149.1h.3v.3h-.3zM12.6 149.1h.3v.3h-.3zM60.7 149.1h.2v.3h-.2zM80 149.1h.2v.3h-.2zM106.8 149.1h.3v.3h-.3zM121.8 149.1h.2v.3h-.2zM136.7 149.1h.3v.3h-.3z"/>
<path d="M151.6 149.1h.3v.3h-.3zM166.6 149.1h.2v.3h-.2zM197.7 149.1h.2v.3h-.2zM202 149.1h.3v.3h-.3zM8.2 274.9h.3v.3h-.3zM140.5 274.9h.3v.3h-.3zM202 274.9h.3v.3h-.3zM8.2 283.4h.3v.3h-.3zM140.5 283.4h.3v.3h-.3zM202 283.4h.3v.3h-.3z"/>
</g>
<g fill="none" stroke="#000" stroke-width=".25">
<path d="M8.3 27.3v15.4M8.5 27.2h193.5M202.1 27.3v15.4M8.3 42.9v14.8M8.3 58v14.7M12.7 42.9v14.8M12.7 58v14.7M12.9 42.8h47.8M12.9 57.8h47.8M60.8 42.9v14.8M60.8 58v14.7M60.9 42.8h19.1"/>
<path d="M60.9 57.8h19.1M80.1 42.9v14.8M80.1 58v14.7M80.2 42.8h26.6M80.2 57.8h26.6M107 42.9v14.8M107 58v14.7M107.1 42.8h14.7M107.1 57.8h14.7M121.9 42.9v14.8M121.9 58v14.7M122 42.8h14.7"/>
<path d="M122 57.8h14.7M136.9 42.9v14.8M136.9 58v14.7M137 42.8h14.6M137 57.8h14.6M151.8 42.9v14.8M151.8 58v14.7M151.9 42.8h14.7M151.9 57.8h14.7M166.7 42.9v14.8M166.7 58v14.7M166.8 42.8h30.9"/>
<path d="M166.8 57.8h30.9M197.8 42.9v14.8M197.8 58v14.7M202.2 42.9v14.8M202.2 58v14.7M8.3 73v14.8M12.7 73v14.8M12.9 72.9h47.8M60.8 73v14.8M60.9 72.9h19.1M80.1 73v14.8M80.2 72.9h26.6"/>
<path d="M107 73v14.8M107.1 72.9h14.7M121.9 73v14.8M122 72.9h14.7M136.9 73v14.8M137 72.9h14.6M151.8 73v14.8M151.9 72.9h14.7M166.7 73v14.8M166.8 72.9h30.9M197.8 73v14.8M202.2 73v14.8"/>
<path d="M8.3 88v14.8M12.7 88v14.8M12.9 87.9h47.8M60.8 88v14.8M60.9 87.9h19.1M80.1 88v14.8M80.2 87.9h26.6M107 88v14.8M107.1 87.9h14.7M121.9 88v14.8M122 87.9h14.7M136.9 88v14.8"/>
<path d="M137 87.9h14.6M151.8 88v14.8M151.9 87.9h14.7M166.7 88v14.8M166.8 87.9h30.9M197.8 88v14.8M202.2 88v14.8M8.3 103v7.4M8.3 110.7v8.3M8.3 119.3v14.8M12.7 103v7.4M12.7 110.7v8.3"/>
<path d="M12.7 119.3v14.8M12.9 102.9h47.8M12.9 119.2h47.8M60.8 103v7.4M60.8 110.7v8.3M60.8 119.3v14.8M60.9 102.9h19.1M60.9 110.6h19.1M60.9 119.2h19.1M80.1 103v7.4M80.1 110.7v8.3M80.1 119.3v14.8"/>
<path d="M80.2 102.9h26.6M80.2 119.2h26.6M107 103v7.4M107 110.7v8.3M107 119.3v14.8M107.1 102.9h14.7M107.1 110.6h14.7M107.1 119.2h14.7M121.9 103v7.4M121.9 110.7v8.3M121.9 119.3v14.8M122 102.9h14.7"/>
<path d="M122 110.6h14.7M122 119.2h14.7M136.9 103v7.4M136.9 110.7v8.3M136.9 119.3v14.8M137 102.9h14.6M137 110.6h14.6M137 119.2h14.6M151.8 103v7.4M151.8 110.7v8.3M151.8 119.3v14.8M151.9 102.9h14.7"/>
<path d="M151.9 119.2h14.7M166.7 103v7.4M166.7 110.7v8.3M166.7 119.3v14.8M166.8 102.9h30.9M166.8 119.2h30.9M197.8 103v7.4M197.8 110.7v8.3M197.8 119.3v14.8M202.2 103v7.4M202.2 110.7v8.3M202.2 119.3v14.8"/>
<path d="M8.3 134.3v14.8M12.7 134.3v14.8M12.9 134.2h47.8M60.8 134.3v14.8M60.9 134.2h19.1M80.1 134.3v14.8M80.2 134.2h26.6M107 134.3v14.8M107.1 134.2h14.7M121.9 134.3v14.8M122 134.2h14.7M136.9 134.3v14.8"/>
<path d="M137 134.2h14.6M151.8 134.3v14.8M151.9 134.2h14.7M166.7 134.3v14.8M166.8 134.2h30.9M197.8 134.3v14.8M202.2 134.3v14.8M8.3 149.4v125.5M12.9 149.2h47.8M60.9 149.2h19.1M80.2 149.2h26.6M107.1 149.2h14.7"/>
<path d="M122 149.2h14.7M137 149.2h14.6M151.9 149.2h14.7M166.8 149.2h30.9M202.1 149.4v125.5M8.3 275.2v8.2M8.5 275h132M140.7 275.2v8.2M140.8 275h61.2M202.1 275.2v8.2M8.5 283.5h132M140.8 283.5h61.2"/>
</g>
<g font-size="6.3">
<text x="62.9" y="13">LITE-ON</text>
<text x="96.1" y="13">TECHNOLOGY</text>
<text x="148.6" y="13">CORPORATION</text>
</g>
<g font-size="4.2">
<text x="74.9" y="23.6">Pro p erty o f L i te-O n O n l y</text>
<text x="12.8" y="36.4">Electrical</text>
<text x="35" y="36.4">Optical</text>
<text x="53.1" y="36.4">Characteristics</text>
<text x="85.6" y="36.4">At</text>
<text x="94.5" y="36.4">Ta=25℃</text>
<text x="67.9" y="81.9">Φ</text>
<text x="11.9" y="280.7">Part</text>
<text x="22.9" y="280.7">No. : LTW-E670DS</text>
<text x="144.2" y="280.7">Page :</text>
<text x="161" y="280.7">3</text>
<text x="171.5" y="280.7">of</text>
<text x="183.5" y="280.7">11</text>
<text x="9.2" y="287.7">BNS-OD-C131/A4</text>
</g>
<g font-size="3.9">
<text x="28.7" y="51.5">Parameter</text>
<text x="64.3" y="51.5">Symbol</text>
<text x="86.9" y="49.3">Part No.</text>
<text x="110.6" y="51.5">Min.</text>
<text x="125.7" y="51.5">Typ.</text>
<text x="140.2" y="51.5">Max.</text>
<text x="155.7" y="51.5">Unit</text>
<text x="170.3" y="51.5">Test Condition</text>
<text x="88.6" y="54.7">LTW-</text>
<text x="174" y="64.1">I = 30mA</text>
<text x="14.3" y="66.5">Luminous Intensity</text>
<text x="69" y="66.5">I</text>
<text x="87" y="66.5">E670DS</text>
<text x="110.5" y="66.5">1400</text>
<text x="125.5" y="66.5">2900</text>
<text x="140.4" y="66.5">4500</text>
<text x="155.9" y="66.5">mcd</text>
<text x="173.1" y="69">Note 1, 2, 5</text>
<text x="14.3" y="81.6">Luminous Flux</text>
<text x="87" y="81.6">E670DS</text>
<text x="125.5" y="81.6">6700</text>
<text x="155.7" y="81.6">mlm</text>
<text x="173.1" y="84">Note 1, 2, 5</text>
<text x="174" y="79.2">I = 30mA</text>
<text x="14.3" y="96.6">Viewing Angle</text>
<text x="65" y="96.7">2θ1/2</text>
<text x="87" y="96.6">E670DS</text>
<text x="126.5" y="96.6">120</text>
<text x="156.5" y="96.6">deg</text>
<text x="178.2" y="96.8">Fig.6</text>
<text x="69.5" y="108">x</text>
<text x="126" y="108">0.32</text>
<text x="174" y="107.4">I = 30mA</text>
<text x="14.3" y="112.3">Chromaticity Coordinates</text>
<text x="87" y="112.3">E670DS</text>
<text x="175" y="112.3">Note 3, 5</text>
<text x="69.5" y="116.1">y</text>
<text x="126" y="116.1">0.31</text>
<text x="178.2" y="117.1">Fig.1</text>
<text x="14.3" y="127.9">Forward Voltage</text>
<text x="68.4" y="127.9">V</text>
<text x="87" y="127.9">E670DS</text>
<text x="127" y="127.9">3.6</text>
<text x="141.9" y="127.9">4.0</text>
<text x="157.8" y="127.9">V</text>
<text x="174" y="127.9">I = 30mA</text>
<text x="14.3" y="142.9">Reverse Current</text>
<text x="69" y="142.9">I</text>
<text x="87" y="142.9">E670DS</text>
<text x="142.4" y="142.9">10</text>
<text x="156.8" y="142.9">µA</text>
<text x="175.6" y="142.9">V = 5V</text>
<text x="13.1" y="161.6">Note: 1. Luminous intensity is measured with a light sensor and filter combination that approximates the CIE</text>
<text x="28.6" y="167.3">eye-response curve.</text>
<text x="23.3" y="172.9">2. Iv classification code is marked on each packing bag.</text>
<text x="23.3" y="178.5">3. The chromaticity coordinates (x, y) is derived from the 1931 CIE chromaticity diagram.</text>
<text x="23.2" y="184.2">4. Caution in ESD:</text>
<text x="29.1" y="189.8">Static Electricity and surge damages the LED. It is recommended using a wrist band or anti-electrostatic</text>
<text x="29.4" y="195.4">glove when handling the LED. All devices, equipment and machinery must be properly grounded.</text>
<text x="22.4" y="201">5. The chromaticity coordinates (x, y) guarantee should be added ± 0.02 tolerance.</text>
</g>
<g font-size="2.5">
<text x="175.3" y="64.6">F</text>
<text x="70.2" y="67.1">V</text>
<text x="71.2" y="82.4">V</text>
<text x="175.3" y="79.7">F</text>
<text x="175.3" y="108">F</text>
<text x="71.2" y="128.4">F</text>
<text x="175.3" y="128.4">F</text>
<text x="70.3" y="143.4">R</text>
<text x="178.4" y="143.4">R</text>
</g>
</svg>
